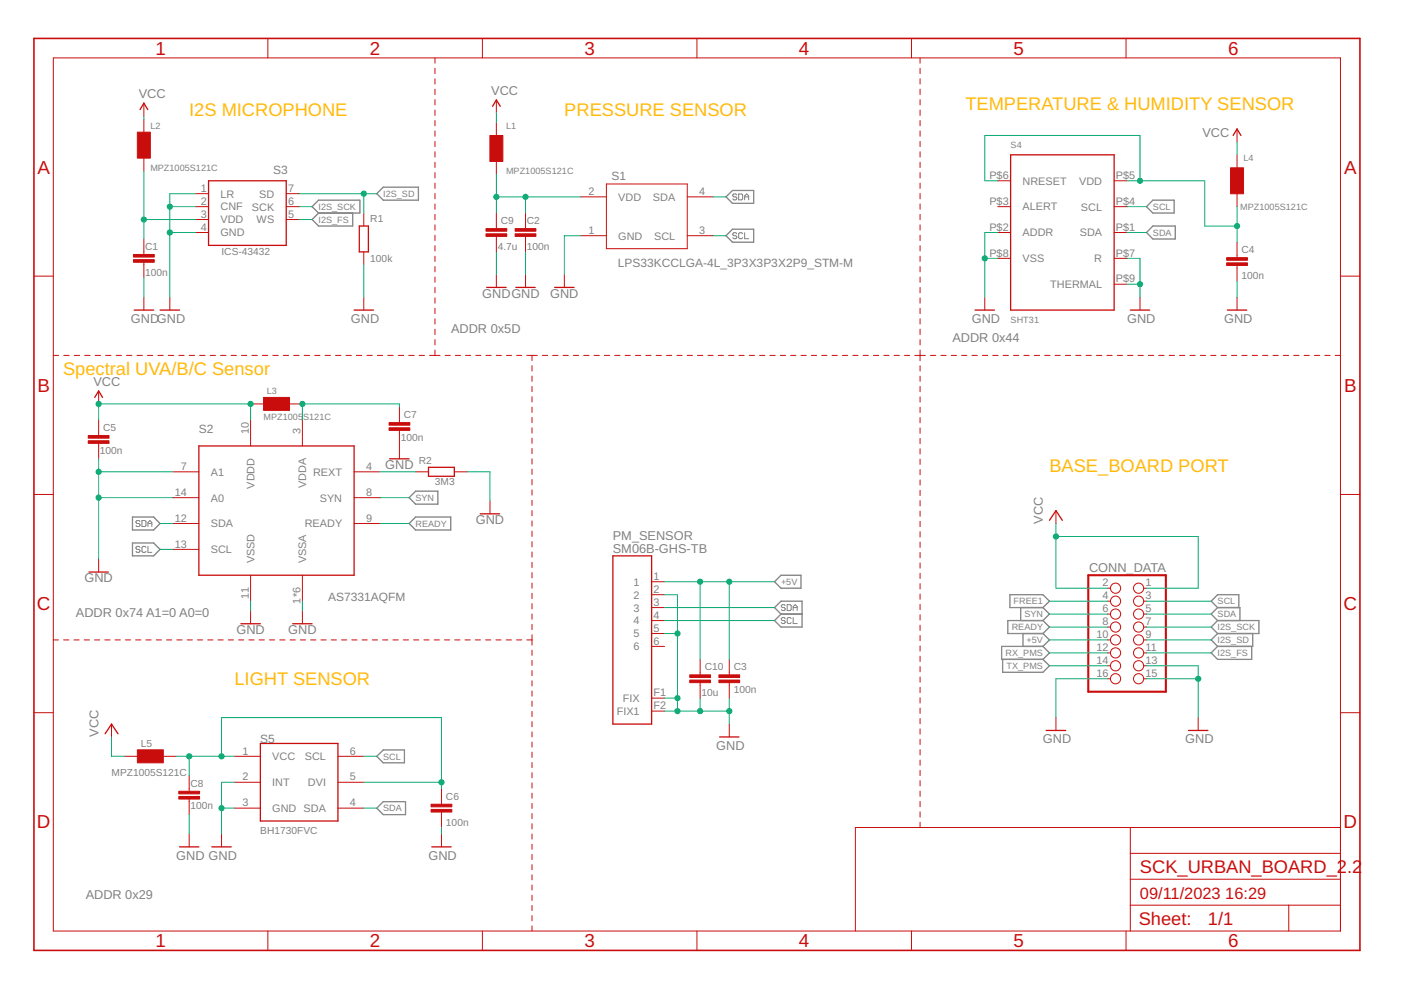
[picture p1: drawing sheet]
<svg xmlns="http://www.w3.org/2000/svg" width="297mm" height="210mm" viewBox="0 0 297 210" stroke-linecap="round" stroke-linejoin="round" font-family="sans-serif">
<g fill="none" stroke="#808080" stroke-width=".28">
<path d="M66.2 43.8l1.3-1.4h8.8v2.8h-8.8zM67.5 45.2l-1.3 1.3 1.3 1.4h7.3v-2.7M79.9 41.1l1.4-1.4h7.4v2.7h-7.4zM153.9 50l1.4-1.4h4.5v2.8h-4.5zM153.9 41.7l1.4-1.3h4.5v2.7h-4.5zM244.4 42.4h4.5v2.8h-4.5l-1.3-1.4zM244.4 47.9h4.8v2.8h-4.8l-1.3-1.4zM28.1 115.1h4.5l1.3 1.4-1.3 1.4h-4.5zM28.1 109.6h4.5l1.3 1.4-1.3 1.4h-4.5zM86.7 111l1.4-1.4h7.5v2.8h-7.5zM86.7 105.5l1.4-1.4h4.7v2.8h-4.7zM164.2 128.8l1.4-1.3h4.5v5.4h-4.5l-1.4-1.3 1.4-1.4z"/>
<path d="M164.2 123.3l1.4-1.3h4.2v2.7h-4.2zM165.6 130.2h4.5M212.6 139.8v2.7h8.5l1.4-1.3-1.4-1.4M214.1 126.1h7l1.4 1.4-1.4 1.3h-7zM216.4 128.8v2.8M216.9 134.3v2.8M221.1 131.6h-7.4v2.7h7.4M221.1 137.1h-8.7v2.7h8.7M221.1 137.1l1.4 1.3-1.4 1.4M221.1 134.3l1.4 1.4-1.4 1.4M221.1 128.8l1.4 1.4-1.4 1.4M221.1 131.6l1.4 1.3-1.4 1.4"/>
<path d="M258.1 128.8l-1.3-1.3 1.3-1.4h4.6v2.7M258.1 128.8h4.8v2.8M258.1 128.8l-1.3 1.4 1.3 1.4M258.1 131.6h8.8v2.7h-8.8M258.1 134.3l-1.3 1.4 1.3 1.4M258.1 131.6l-1.3 1.3 1.3 1.4M258.1 137.1l-1.3 1.3 1.3 1.4h7.3v-2.7M265.6 134.3v2.8h-7.5M79.9 160.4l1.4-1.4h4.4v2.7h-4.4zM79.9 171.3l1.4-1.3h4.7v2.7h-4.7z"/>
</g>
<g fill="none" stroke="#808080" stroke-width=".21">
<path d="M156.2 49.6l-.2-.3h-.4l-.2 .3 .2 .4h.4l.2 .2-.2 .4h-.4l-.2-.2M156.2 41.3l-.2-.2h-.4l-.2 .2 .2 .4h.4l.2 .3-.2 .4h-.4l-.2-.2M156.6 41.1h.6l.3 .2v.9l-.3 .2h-.6zM157.5 49.6l-.3-.3h-.4l-.2 .3v.8l.2 .2h.4l.3-.2M157.9 49.3v1.3h.8M157.9 42.4v-.9l.4-.4 .4 .4v.9M157.9 41.7h.8M29.7 116.1l-.2-.3h-.5l-.2 .5 .2 .2h.5l.2 .4-.2 .2h-.5l-.2-.2M29.7 110.6l-.2-.2h-.5l-.2 .4 .2 .2h.5l.2 .4-.2 .2h-.5l-.2-.2M30.1 110.4h.6l.2 .2v.8l-.2 .2h-.6zM30.9 116.1l-.2-.3h-.4l-.2 .3v.8l.2 .2h.4l.2-.2M31.4 115.8v1.3h.8"/>
<path d="M31.4 111.6v-.8l.4-.4 .4 .4v.8M31.4 111h.8M166.5 131.1l-.2-.2h-.4l-.2 .2 .2 .5h.4l.2 .2-.2 .4h-.4l-.2-.2M166.5 128.4l-.2-.2h-.4l-.2 .2 .2 .4h.4l.2 .2-.2 .5h-.4l-.2-.3M166.9 128.2h.6l.2 .2v.8l-.2 .3h-.6zM167.7 131.1l-.2-.2h-.4l-.2 .2v.9l.2 .2h.4l.2-.2M168.2 130.9v1.3h.8M168.2 129.5v-.9l.4-.4 .4 .4v.9M168.2 128.8h.8"/>
</g>
<g fill="none" stroke="#c90d0c" stroke-width=".21">
<path d="M11.3 12.3h272.9v185.1h-272.9zM56.8 8.1v4.2M92.2 12.3v1.1M92.2 14.5v1.1M92.2 16.7v1.1M92.2 18.9v1.1M102.3 8.1v4.2M147.8 8.1v4.2M193.3 8.1v4.2M195.1 12.3v1.1M195.1 14.5v1.1M195.1 16.7v1.1"/>
<path d="M195.1 18.9v1.1M238.7 8.1v4.2M30.5 21.9v2.7M30.5 25.3v2.7M30.5 33.5v2.8M92.2 21.1v1.1M92.2 23.3v1.2M92.2 25.5v1.2M92.2 27.7v1.2M92.2 30v1.1M92.2 32.2v1.1M92.2 34.4v1.1"/>
<path d="M92.2 36.6v1.1M92.2 38.8v1.1M105.2 21.2v2.7M105.2 26v2.7M105.2 34.2v2.8M128.6 39h17.1v13.7h-17.1zM195.1 21.1v1.1M195.1 23.3v1.2M195.1 25.5v1.2M195.1 27.7v1.2M195.1 30v1.1M195.1 32.2v1.1"/>
<path d="M195.1 34.4v1.1M195.1 36.6v1.1M195.1 38.8v1.1M211.5 38.3h2.8M236.2 38.3h2.8M262.3 27.3v2.8M262.3 32.8v2.8M7.2 58.5h4.1M30.5 50.7v3.3M30.5 55.6v3.3M41.5 41.1h2.7M41.5 43.8h2.7"/>
<path d="M41.5 46.5h2.7M41.5 49.3h2.7M60.7 41.1h2.7M60.7 43.8h2.7M60.7 46.5h2.7M77.1 45.2v2.7M77.1 53.4v2.8M92.2 41v1.2M92.2 43.2v1.2M92.2 45.4v1.2M92.2 47.7v1.1M92.2 49.9v1.1"/>
<path d="M92.2 52.1v1.1M92.2 54.3v1.1M92.2 56.5v1.2M92.2 58.7v1.2M105.2 45.2v3.3M105.2 50.1v3.3M105.2 58.2v2.7M111.4 45.2v3.3M111.4 50.1v3.3M111.4 58.2v2.7M119.7 58.2v2.7M123.1 50h5.5"/>
<path d="M123.1 41.7h5.5M145.7 50h5.5M145.7 41.7h5.5M195.1 41v1.2M195.1 43.2v1.2M195.1 45.4v1.2M195.1 47.7v1.1M195.1 49.9v1.1M195.1 52.1v1.1M195.1 54.3v1.1M195.1 56.5v1.2M195.1 58.7v1.2"/>
<path d="M211.5 43.8h2.8M211.5 49.3h2.8M211.5 54.8h2.8M236.2 43.8h2.8M236.2 49.3h2.8M236.2 54.8h2.8M262.3 41.1v2.7M262.3 51.4v3.2M262.3 56.3v3.3M284.2 58.5h4.1M11.3 75.4h1.1M13.5 75.4h1.2"/>
<path d="M15.7 75.4h1.2M17.9 75.4h1.2M20.2 75.4h1.1M22.4 75.4h1.1M24.6 75.4h1.1M26.8 75.4h1.2M29 75.4h1.2M30.5 63v2.7M31.3 75.4h1.1M33.5 75.4h1.1M35.7 75.4h1.1M36 63v2.7"/>
<path d="M37.9 75.4h1.1M40.1 75.4h1.2M42.3 75.4h1.2M44.6 75.4h1.1M46.8 75.4h1.1M49 75.4h1.1M51.2 75.4h1.1M53.4 75.4h1.1M55.6 75.4h1.2M57.8 75.4h1.2M60.1 75.4h1.1M62.3 75.4h1.1"/>
<path d="M64.5 75.4h1.1M66.7 75.4h1.1M68.9 75.4h1.2M71.1 75.4h1.2M73.4 75.4h1.1M75.6 75.4h1.1M77.1 63v2.7M77.8 75.4h1.1M80 75.4h1.1M82.2 75.4h1.2M84.4 75.4h1.2M86.7 75.4h1.1"/>
<path d="M88.9 75.4h1.1M91.1 75.4h2.2M92.2 60.9v1.2M92.2 63.2v1.1M92.2 65.4v1.1M92.2 67.6v1.1M92.2 69.8v1.1M92.2 72v1.1M92.2 74.2v1.2M94.4 75.4h1.1M96.5 75.4h1.1M98.7 75.4h1.1"/>
<path d="M100.9 75.4h1.1M103 75.4h1.1M105.2 75.4h1.1M107.4 75.4h1.1M109.5 75.4h1.1M111.7 75.4h2.2M112.8 75.4v1.1M112.8 77.5v1.2M112.8 79.7v1.2M115 75.4h1.1M117.2 75.4h1.1M119.4 75.4h1.1"/>
<path d="M121.6 75.4h1.1M123.8 75.4h1.1M126 75.4h1.1M128.1 75.4h1.2M130.3 75.4h1.1M132.5 75.4h1.1M134.7 75.4h1.1M136.9 75.4h1.1M139.1 75.4h1.1M141.3 75.4h1.1M143.5 75.4h1.1M145.7 75.4h1.1"/>
<path d="M147.9 75.4h1.1M150.1 75.4h1.1M152.3 75.4h1.1M154.5 75.4h1.1M156.7 75.4h1.1M158.9 75.4h1.1M161.1 75.4h1.1M163.2 75.4h1.2M165.4 75.4h1.2M167.6 75.4h1.1M169.8 75.4h1.1M172 75.4h1.1"/>
<path d="M174.2 75.4h1.1M176.4 75.4h1.1M178.6 75.4h1.1M180.8 75.4h1.1M183 75.4h1.1M185.2 75.4h1.1M187.4 75.4h1.1M189.6 75.4h1.1M191.8 75.4h1.1M194 75.4h2.2M195.1 60.9v1.2M195.1 63.2v1.1"/>
<path d="M195.1 65.4v1.1M195.1 67.6v1.1M195.1 69.8v1.1M195.1 72v1.1M195.1 74.2v2.3M195.1 77.6v1.1M195.1 79.8v1.1M197.3 75.4h1.1M199.5 75.4h1.1M201.7 75.4h1.1M203.9 75.4h1.1M206.1 75.4h1.1"/>
<path d="M208.3 75.4h1.1M208.8 63v2.7M210.5 75.4h1.1M212.7 75.4h1.1M214.9 75.4h1.1M217.1 75.4h1.1M219.3 75.4h1.1M221.5 75.4h1.1M223.7 75.4h1.1M225.9 75.4h1.1M228.1 75.4h1.1M230.3 75.4h1.1"/>
<path d="M232.5 75.4h1.1M234.7 75.4h1.1M236.2 60.3h2.8M236.9 75.4h1.1M239.1 75.4h1.1M241.3 75.4h1.1M241.7 63v2.7M243.5 75.4h1.1M245.7 75.4h1.1M247.9 75.4h1.1M250.1 75.4h1.1M252.3 75.4h1.1"/>
<path d="M254.5 75.4h1.1M256.7 75.4h1.1M258.9 75.4h1.1M261.1 75.4h1.1M262.3 63v2.7M263.3 75.4h1.1M265.5 75.4h1.1M267.7 75.4h1.1M269.9 75.4h1.1M272.1 75.4h1.1M274.3 75.4h1.1M276.5 75.4h1.1"/>
<path d="M278.7 75.4h1.1M280.9 75.4h1.1M283.1 75.4h1.1M20.9 82.9v2.7M20.9 89.1v3.3M20.9 94v3.3M53.1 89.1v5.5M53.1 85.6h2.8M61.4 85.6h2.7M64.1 89.1v5.5M84.7 86.3v3.3M84.7 91.2v6.1"/>
<path d="M112.8 81.9v1.1M112.8 84.1v1.1M112.8 86.3v1.1M112.8 88.5v1.1M112.8 90.7v1.1M112.8 92.9v1.1M112.8 95.1v1.1M112.8 97.3v1.1M112.8 99.5v1.1M195.1 81.9v1.2M195.1 84.1v1.2M195.1 86.3v1.2"/>
<path d="M195.1 88.5v1.2M195.1 90.7v1.2M195.1 92.9v1.2M195.1 95.1v1.2M195.1 97.3v1.2M195.1 99.5v1.2M7.2 104.8h4.1M20.9 118.5v2.8M36.7 105.5h5.5M36.7 116.5h5.5M36.7 111h5.5M36.7 100h5.5"/>
<path d="M75.1 105.5h5.5M75.1 111h5.5M75.1 100h5.5M88.1 100h2.7M96.3 100h2.8M103.9 106.2v2.7M112.8 101.7v1.1M112.8 103.9v1.1M112.8 106.1v1.1M112.8 108.2v1.2M112.8 110.4v1.1M112.8 112.6v1.1"/>
<path d="M112.8 114.8v1.2M112.8 117v1.1M112.8 119.2v1.1M195.1 101.7v1.2M195.1 103.9v1.2M195.1 106.2v1.1M195.1 108.4v1.1M195.1 110.5v1.2M195.1 112.7v1.2M195.1 114.9v1.2M195.1 117.1v1.2M195.1 119.3v1.2"/>
<path d="M223.9 108.3v2.7M284.2 104.8h4.1M11.3 135.7h1.1M13.5 135.7h1.1M15.7 135.7h1.1M17.9 135.7h1.1M20 135.7h1.1M22.2 135.7h1.1M24.4 135.7h1.1M26.6 135.7h1.1M28.8 135.7h1.1M30.9 135.7h1.1"/>
<path d="M33.1 135.7h1.1M35.3 135.7h1.1M37.5 135.7h1.1M39.7 135.7h1.1M41.9 135.7h1.1M44 135.7h1.1M46.2 135.7h1.1M48.4 135.7h1.1M50.6 135.7h1.1M52.8 135.7h1.1M53.1 122v5.5M53.1 129.5v2.7"/>
<path d="M54.9 135.7h1.1M57.1 135.7h1.1M59.3 135.7h1.1M61.5 135.7h1.1M63.7 135.7h1.1M64.1 122v5.5M64.1 129.5v2.7M65.9 135.7h1.1M68.1 135.7h1.1M70.2 135.7h1.1M72.4 135.7h1.1M74.6 135.7h1.1"/>
<path d="M76.8 135.7h1.1M79 135.7h1.1M81.1 135.7h1.1M83.3 135.7h1.1M85.5 135.7h1.1M87.7 135.7h1.1M89.9 135.7h1.1M92.1 135.7h1.1M94.2 135.7h1.1M96.4 135.7h1.1M98.6 135.7h1.1M100.8 135.7h1.1"/>
<path d="M103 135.7h1.1M105.1 135.7h1.1M107.3 135.7h1.1M109.5 135.7h1.1M111.7 135.7h1.1M112.8 121.4v1.1M112.8 123.6v1.1M112.8 125.8v1.1M112.8 128v1.1M112.8 130.2v1.1M112.8 132.4v1.1M112.8 134.6v2.2"/>
<path d="M112.8 137.9v1M138.2 123.3h2.7M138.2 126.1h2.7M138.2 128.8h2.7M138.2 131.6h2.7M138.2 134.3h2.7M138.2 137.1h2.7M148.4 139.8v3.3M154.6 139.8v3.3M195.1 121.5v1.2M195.1 123.7v1.2M195.1 125.9v1.2"/>
<path d="M195.1 128.1v1.2M195.1 130.3v1.2M195.1 132.5v1.2M195.1 134.7v1.1M195.1 136.9v1.1M195.1 139.1v1.2M234.8 135.7h.6M234.8 124.7h.6M234.8 127.5h.6M234.8 130.2h.6M234.8 132.9h.6M234.8 138.4h.6"/>
<path d="M242.5 135.7h.6M242.5 124.7h.6M242.5 127.5h.6M242.5 130.2h.6M242.5 132.9h.6M242.5 138.4h.6M7.2 151.1h4.1M23.6 153.5v2.8M112.8 140v1.1M112.8 142.2v1.1M112.8 144.3v1.1M112.8 146.5v1.1"/>
<path d="M112.8 148.7v1.1M112.8 150.8v1.1M112.8 153v1.1M112.8 155.2v1.1M112.8 157.3v1.1M112.8 159.5v1.1M138.2 150.8h2.7M138.2 148h2.7M148.4 144.7v3.3M154.6 144.7v3.3M154.6 153.5v2.8M195.1 141.3v1.2"/>
<path d="M195.1 143.5v1.2M195.1 145.7v1.2M195.1 147.9v1.2M195.1 150.1v1.2M195.1 152.3v1.2M195.1 154.5v1.2M195.1 156.7v1.2M195.1 158.9v1.2M223.9 152.1v2.8M234.8 141.2h.6M234.8 143.9h.6M242.5 141.2h.6"/>
<path d="M242.5 143.9h.6M254 152.1v2.8M284.2 151.1h4.1M26.4 160.4h2.7M34.6 160.4h2.8M40.1 164.5v3.3M40.1 169.4v3.3M40.1 176.8v2.8M47 176.8v2.8M49.7 160.4h5.5M49.7 165.9h5.5M49.7 171.3h5.5"/>
<path d="M71.6 160.4h5.5M71.6 165.9h5.5M71.6 171.3h5.5M93.6 167.2v3.3M93.6 172.2v3.3M93.6 176.8v2.8M112.8 161.7v1.1M112.8 163.8v1.1M112.8 166v1.1M112.8 168.2v1M112.8 170.3v1.1M112.8 172.5v1.1"/>
<path d="M112.8 174.6v1.1M112.8 176.8v1.1M112.8 179v1.1M195.1 161.1v1.2M195.1 163.3v1.1M195.1 165.5v1.1M195.1 167.7v1.1M195.1 169.9v1.1M195.1 172.1v1.1M195.1 174.3v1.2M239.6 175.5v21.9M284.2 175.5h-102.8v21.9"/>
<path d="M56.8 197.4v4.1M102.3 197.4v4.1M112.8 181.1v1.1M112.8 183.3v1.1M112.8 185.5v1.1M112.8 187.6v1.1M112.8 189.8v1.1M112.8 192v1.1M112.8 194.1v1.1M112.8 196.3v1.1M147.8 197.4v4.1M193.3 197.4v4.1"/>
<path d="M238.7 197.4v4.1M239.6 191.9h44.6M239.6 186.4h44.6M239.6 180.9h44.6M273.2 191.9v5.5"/>
<circle cx="236.5" cy="132.9" r="1.08"/>
<circle cx="236.5" cy="124.7" r="1.08"/>
<circle cx="236.5" cy="130.2" r="1.08"/>
<circle cx="236.5" cy="135.7" r="1.08"/>
<circle cx="236.5" cy="127.5" r="1.08"/>
<circle cx="236.5" cy="138.4" r="1.08"/>
<circle cx="241.4" cy="124.7" r="1.08"/>
<circle cx="241.4" cy="130.2" r="1.08"/>
<circle cx="241.4" cy="135.7" r="1.08"/>
<circle cx="241.4" cy="127.5" r="1.08"/>
<circle cx="241.4" cy="138.4" r="1.08"/>
<circle cx="241.4" cy="132.9" r="1.08"/>
<circle cx="236.5" cy="141.2" r="1.08"/>
<circle cx="236.5" cy="143.9" r="1.08"/>
<circle cx="241.4" cy="141.2" r="1.08"/>
<circle cx="241.4" cy="143.9" r="1.08"/>
</g>
<g fill="none" stroke="#c90d0c" stroke-width=".28">
<path d="M29.7 23.2l.8-1.3 .8 1.3M44.2 38.3h16.5v13.7h-16.5zM104.4 22.5l.8-1.3 .9 1.3M214.3 32.8h21.9v32.9h-21.9zM261.5 28.7l.8-1.4 .8 1.4M76.2 47.9h1.9v5.5h-1.9zM28.4 65.7h4.2M33.9 65.7h4.2M75.1 65.7h4.1M103.2 60.9h4.1M109.4 60.9h4.1M117.6 60.9h4.1"/>
<path d="M206.7 65.7h4.1M239.6 65.7h4.2M260.2 65.7h4.1M20.1 84.3l.8-1.4 .8 1.4M42.2 94.6h32.9v27.4h-32.9zM82.6 97.3h4.1M90.8 99.1h5.5v1.9h-5.5zM101.8 108.9h4.1M129.9 117.9h8.3v35.6h-8.3zM222.5 110.3l1.4-2 1.3 2M18.9 121.3h4.1M51.1 132.2h4.1"/>
<path d="M62.1 132.2h4.1M22.3 155.6l1.3-2.1 1.4 2.1M55.2 157.6h16.4v16.5h-16.4zM152.6 156.3h4.1M221.8 154.9h4.1M252 154.9h4.1M38.1 179.6h4.1M44.9 179.6h4.1M91.5 179.6h4.2"/>
</g>
<g fill="#c90d0c" stroke="#c90d0c" stroke-width=".21">
<path d="M260.9 35.6h2.8v5.5h-2.8z"/>
<path d="M29.1 159h5.5v2.7h-5.5z"/>
<path d="M29.1 28h2.8v5.5h-2.8z"/>
<path d="M28.3 54h4.4v.5h-4.4z"/>
<path d="M28.3 55.1h4.4v.5h-4.4z"/>
<path d="M260.1 54.6h4.4v.6h-4.4z"/>
<path d="M260.1 55.7h4.4v.6h-4.4z"/>
<path d="M37.9 167.8h4.4v.5h-4.4z"/>
<path d="M37.9 168.9h4.4v.5h-4.4z"/>
<path d="M91.4 170.5h4.4v.6h-4.4z"/>
<path d="M91.4 171.6h4.4v.6h-4.4z"/>
<path d="M103.9 28.7h2.7v5.5h-2.7z"/>
<path d="M146.2 143.1h4.4v.5h-4.4z"/>
<path d="M146.2 144.2h4.4v.5h-4.4z"/>
<path d="M152.4 143.1h4.4v.5h-4.4z"/>
<path d="M152.4 144.2h4.4v.5h-4.4z"/>
<path d="M109.2 48.5h4.4v.5h-4.4z"/>
<path d="M109.2 49.6h4.4v.5h-4.4z"/>
<path d="M103 48.5h4.4v.5h-4.4z"/>
<path d="M103 49.6h4.4v.5h-4.4z"/>
<path d="M82.5 89.6h4.4v.5h-4.4z"/>
<path d="M82.5 90.7h4.4v.5h-4.4z"/>
<path d="M55.9 84.3h5.5v2.7h-5.5z"/>
<path d="M18.7 92.4h4.4v.5h-4.4z"/>
<path d="M18.7 93.5h4.4v.5h-4.4z"/>
</g>
<path d="M7.2 8.1h281.1v193.4h-281.1z" fill="none" stroke="#c90d0c" stroke-width=".34"/>
<path d="M230.7 122h16.5v24.7h-16.5z" fill="none" stroke="#c90d0c" stroke-width=".44"/>
<g fill="none" stroke="#0dab76" stroke-width=".21">
<path d="M30.5 24.6v.7M30.5 36.3v14.4M105.2 23.9v2.1M105.2 37v8.2M211.5 38.3h-2.7v-9.6h32.9v9.6M239 38.3h16.4v9.6h6.9M262.3 30.1v2.7M30.5 58.9v4.1M30.5 46.5h11M36 49.3h5.5M36 43.8h5.5M41.5 41.1h-5.5v21.9"/>
<path d="M63.4 43.8h2.8M63.4 41.1h16.5M63.4 46.5h2.8M77.1 41.1v4.1M77.1 56.2v6.8M105.2 53.4v4.8M105.2 41.7h17.9M111.4 41.7v3.5M111.4 53.4v4.8M123.1 50h-3.4v8.2M151.2 50h2.7M151.2 41.7h2.7"/>
<path d="M208.8 54.8h2.7M211.5 49.3h-2.7v13.7M239 49.3h4.1M239 54.8h2.7v8.2M239 43.8h4.1M262.3 43.8v7.6M262.3 59.6v3.4M239 60.3h2.7M20.9 89.1v-3.5h32.2v3.5M20.9 97.3v21.2M84.7 86.3v-.7h-20.6v3.5M20.9 105.5h15.8"/>
<path d="M20.9 100h15.8M33.9 116.5h2.8M33.9 111h2.8M80.6 105.5h6.1M80.6 100h7.5M80.6 111h6.1M99.1 100h4.8v6.2M223.9 113.7h30.1v11h-10.9M223.9 111v13.7h10.9M53.1 127.5v2M64.1 127.5v2M140.9 126.1h2.7v24.7"/>
<path d="M140.9 134.3h2.7M140.9 131.6h23.3M140.9 128.8h23.3M140.9 123.3h23.3M148.4 123.3v16.5M154.6 123.3v16.5M222.5 127.5h12.3M222.5 130.2h12.3M222.5 135.7h12.3M222.5 132.9h12.3M222.5 138.4h12.3M243.1 127.5h13.7"/>
<path d="M243.1 130.2h13.7M243.1 135.7h13.7M243.1 132.9h13.7M243.1 138.4h13.7M23.6 156.3v4.1h2.8M140.9 148h2.7M140.9 150.8h13.7M148.4 148v2.8M154.6 148v5.5M222.5 141.2h12.3M234.8 143.9h-10.9v8.2M243.1 141.2h10.9v10.9"/>
<path d="M243.1 143.9h10.9M37.4 160.4h12.3M40.1 160.4v4.1M40.1 172.7v4.1M47 160.4v-8.3h46.6v15.1M47 171.3h2.7M49.7 165.9h-2.7v10.9M77.1 165.9h16.5M77.1 171.3h2.8M77.1 160.4h2.8M93.6 175.5v1.3"/>
</g>
<g fill="#0dab76" stroke="#0dab76" stroke-width=".21">
<circle cx="208.8" cy="54.8" r=".55"/>
<circle cx="47" cy="171.3" r=".55"/>
<circle cx="36" cy="49.3" r=".55"/>
<circle cx="36" cy="43.8" r=".55"/>
<circle cx="254" cy="143.9" r=".55"/>
<circle cx="241.7" cy="60.3" r=".55"/>
<circle cx="143.6" cy="150.8" r=".55"/>
<circle cx="143.6" cy="148" r=".55"/>
<circle cx="148.4" cy="150.8" r=".55"/>
<circle cx="154.6" cy="150.8" r=".55"/>
<circle cx="143.6" cy="134.3" r=".55"/>
<circle cx="20.9" cy="105.5" r=".55"/>
<circle cx="20.9" cy="100" r=".55"/>
<circle cx="223.9" cy="113.7" r=".55"/>
<circle cx="53.1" cy="85.6" r=".55"/>
<circle cx="20.9" cy="85.6" r=".55"/>
<circle cx="241.7" cy="38.3" r=".55"/>
<circle cx="262.3" cy="47.9" r=".55"/>
<circle cx="47" cy="160.4" r=".55"/>
<circle cx="93.6" cy="165.9" r=".55"/>
<circle cx="40.1" cy="160.4" r=".55"/>
<circle cx="77.1" cy="41.1" r=".55"/>
<circle cx="30.5" cy="46.5" r=".55"/>
<circle cx="148.4" cy="123.3" r=".55"/>
<circle cx="154.6" cy="123.3" r=".55"/>
<circle cx="105.2" cy="41.7" r=".55"/>
<circle cx="111.4" cy="41.7" r=".55"/>
<circle cx="64.1" cy="85.6" r=".55"/>
</g>
<g font-size="4" fill="#c90d0c">
<text x="33" y="11.6">1</text>
<text x="78.4" y="11.6">2</text>
<text x="123.9" y="11.6">3</text>
<text x="169.4" y="11.6">4</text>
<text x="214.9" y="11.6">5</text>
<text x="260.4" y="11.6">6</text>
<text x="7.9" y="36.8">A</text>
<text x="285" y="36.8">A</text>
<text x="7.9" y="83.1">B</text>
<text x="285" y="83.1">B</text>
<text x="7.8" y="129.4">C</text>
<text x="284.8" y="129.4">C</text>
<text x="7.8" y="175.6">D</text>
<text x="284.8" y="175.6">D</text>
<text x="33" y="200.8">1</text>
<text x="78.4" y="200.8">2</text>
<text x="123.9" y="200.8">3</text>
<text x="169.4" y="200.8">4</text>
<text x="214.9" y="200.8">5</text>
<text x="260.4" y="200.8">6</text>
</g>
<g font-size="3.9" fill="#ffba08">
<text x="204.7" y="23.2">TEMPERATURE &amp; HUMIDITY SENSOR</text>
<text x="40.1" y="24.6">I2S MICROPHONE</text>
<text x="119.6" y="24.6">PRESSURE SENSOR</text>
<text x="13.4" y="79.5">Spectral UVA/B/C Sensor</text>
<text x="222.5" y="100">BASE_BOARD PORT</text>
<text x="49.7" y="145.3">LIGHT SENSOR</text>
</g>
<g font-size="3.9" fill="#c90d0c">
<text x="241.7" y="185.1">SCK_URBAN_BOARD_2.2</text>
<text x="241.4" y="196.2">Sheet:</text>
<text x="256.1" y="196">1/1</text>
</g>
<g font-size="3.5" fill="#c90d0c">
<text x="241.7" y="190.5">09/11/2023</text>
<text x="259.8" y="190.5">16:29</text>
</g>
<g font-size="2.7" fill="#808080">
<text x="29.4" y="20.8">VCC</text>
<text x="104.2" y="20.1">VCC</text>
<text x="254.9" y="29">VCC</text>
<text x="102.2" y="63.1">GNDGND</text>
<text x="116.6" y="63.1">GND</text>
<text x="27.8" y="68.5">GNDGND</text>
<text x="74.4" y="68.5">GND</text>
<text x="95.6" y="70.5">ADDR 0x5D</text>
<text x="206" y="68.5">GND</text>
<text x="239" y="68.5">GND</text>
<text x="259.5" y="68.5">GND</text>
<text x="201.9" y="72.6">ADDR 0x44</text>
<text x="19.8" y="81.8">VCC</text>
<text x="81.7" y="99.5">GND</text>
<text x="100.9" y="111.1">GND</text>
<text x="221.1" y="111" transform="rotate(-90 221.1 111)">VCC</text>
<text x="129.9" y="117.2">SM06B-GHS-TB</text>
<text x="129.9" y="114.4">PM_SENSOR</text>
<text x="17.9" y="123.5">GND</text>
<text x="230.9" y="121.3">CONN_DATA</text>
<text x="16.1" y="130.9">ADDR 0x74 A1=0 A0=0</text>
<text x="50.1" y="134.5">GND</text>
<text x="61.1" y="134.5">GND</text>
<text x="20.9" y="156.3" transform="rotate(-90 20.9 156.3)">VCC</text>
<text x="151.9" y="159">GND</text>
<text x="221.1" y="157.6">GND</text>
<text x="251.3" y="157.6">GND</text>
<text x="37.4" y="182.3">GND GND</text>
<text x="90.8" y="182.3">GND</text>
<text x="18.2" y="190.5">ADDR 0x29</text>
</g>
<g font-size="2.5" fill="#808080">
<text x="57.9" y="37">S3</text>
<text x="129.6" y="38.1">S1</text>
<text x="131" y="56.6">LPS33KCCLGA-4L_3P3X3P3X2P9_STM-M</text>
<text x="42.2" y="91.8">S2</text>
<text x="69.6" y="127.5">AS7331AQFM</text>
<text x="55.2" y="157.6">S5</text>
</g>
<g font-size="2.3" fill="#808080">
<text x="42.5" y="40.7">1</text>
<text x="46.7" y="41.9">LR</text>
<text x="54.9" y="41.9">SD</text>
<text x="61.1" y="40.7">7</text>
<text x="124.7" y="41.4">2</text>
<text x="148.2" y="41.4">4</text>
<text x="209.8" y="37.9">P$6</text>
<text x="216.8" y="39.1">NRESET</text>
<text x="228.8" y="39.2">VDD</text>
<text x="236.6" y="37.9">P$5</text>
<text x="42.5" y="43.4">2</text>
<text x="42.5" y="46.2">3</text>
<text x="46.7" y="44.6">CNF</text>
<text x="46.7" y="47.4">VDD</text>
<text x="53.4" y="44.6">SCK</text>
<text x="54.4" y="47.4">WS</text>
<text x="61.1" y="46.2">5</text>
<text x="61.1" y="43.4">6</text>
<text x="131.1" y="42.6">VDD</text>
<text x="138.4" y="42.6">SDA</text>
<text x="209.8" y="43.4">P$3</text>
<text x="216.8" y="44.6">ALERT</text>
<text x="229.2" y="44.6">SCL</text>
<text x="236.6" y="43.4">P$4</text>
<text x="42.5" y="48.9">4</text>
<text x="46.7" y="50.1">GND</text>
<text x="124.7" y="49.6">1</text>
<text x="131.1" y="50.8">GND</text>
<text x="138.7" y="50.8">SCL</text>
<text x="148.2" y="49.6">3</text>
<text x="209.8" y="48.9">P$2</text>
<text x="216.8" y="50.1">ADDR</text>
<text x="228.9" y="50.1">SDA</text>
<text x="236.6" y="48.9">P$1</text>
<text x="209.8" y="54.4">P$8</text>
<text x="216.8" y="55.6">VSS</text>
<text x="232" y="55.6">R</text>
<text x="236.6" y="54.4">P$7</text>
<text x="236.6" y="59.9">P$9</text>
<text x="222.7" y="61.1">THERMAL</text>
<text x="52.8" y="92" transform="rotate(-90 52.8 92)">10</text>
<text x="63.7" y="92" transform="rotate(-90 63.7 92)">3</text>
<text x="38.4" y="99.6">7</text>
<text x="44.7" y="100.9">A1</text>
<text x="66.4" y="100.9">REXT</text>
<text x="77.6" y="99.6">4</text>
<text x="37.1" y="105.1">14</text>
<text x="44.7" y="106.3">A0</text>
<text x="54" y="103.6" transform="rotate(-90 54 103.6)">VDDD</text>
<text x="64.9" y="103.5" transform="rotate(-90 64.9 103.5)">VDDA</text>
<text x="67.8" y="106.3">SYN</text>
<text x="77.6" y="105.1">8</text>
<text x="37.1" y="110.6">12</text>
<text x="44.7" y="111.8">SDA</text>
<text x="64.6" y="111.8">READY</text>
<text x="77.6" y="110.6">9</text>
<text x="37.1" y="116.1">13</text>
<text x="44.7" y="117.3">SCL</text>
<text x="54" y="119.4" transform="rotate(-90 54 119.4)">VSSD</text>
<text x="64.9" y="119.4" transform="rotate(-90 64.9 119.4)">VSSA</text>
<text x="134.3" y="124.2">1</text>
<text x="138.5" y="123">1</text>
<text x="138.5" y="125.7">2</text>
<text x="233.8" y="124.3">2</text>
<text x="242.9" y="124.3">1</text>
<text x="52.8" y="126.9" transform="rotate(-90 52.8 126.9)">11</text>
<text x="63.7" y="128" transform="rotate(-90 63.7 128)">1*6</text>
<text x="134.3" y="126.9">2</text>
<text x="134.3" y="129.7">3</text>
<text x="138.5" y="128.4">3</text>
<text x="138.5" y="131.2">4</text>
<text x="233.8" y="127.1">4</text>
<text x="233.8" y="129.8">6</text>
<text x="242.9" y="127.1">3</text>
<text x="242.9" y="129.8">5</text>
<text x="134.3" y="132.4">4</text>
<text x="134.3" y="135.1">5</text>
<text x="134.3" y="137.9">6</text>
<text x="138.5" y="133.9">5</text>
<text x="138.5" y="136.7">6</text>
<text x="232.5" y="135.3">10</text>
<text x="233.8" y="132.6">8</text>
<text x="242.9" y="132.6">7</text>
<text x="242.9" y="135.3">9</text>
<text x="232.5" y="138">12</text>
<text x="232.5" y="140.8">14</text>
<text x="232.5" y="143.5">16</text>
<text x="242.9" y="138">11</text>
<text x="242.9" y="140.8">13</text>
<text x="242.9" y="143.5">15</text>
<text x="132" y="148.9">FIX</text>
<text x="138.5" y="147.6">F1</text>
<text x="130.7" y="151.6">FIX1</text>
<text x="138.5" y="150.4">F2</text>
<text x="51.4" y="160">1</text>
<text x="57.7" y="161.2">VCC</text>
<text x="64.6" y="161.2">SCL</text>
<text x="74.2" y="160">6</text>
<text x="51.4" y="165.5">2</text>
<text x="57.7" y="166.7">INT</text>
<text x="65.3" y="166.7">DVI</text>
<text x="74.2" y="165.5">5</text>
<text x="51.4" y="171">3</text>
<text x="57.7" y="172.2">GND SDA</text>
<text x="74.2" y="171">4</text>
</g>
<g font-size="2.2" fill="#808080">
<text x="78.5" y="47">R1</text>
<text x="106.2" y="47.5">C9</text>
<text x="111.7" y="47.5">C2</text>
<text x="30.8" y="53">C1</text>
<text x="105.5" y="53">4.7u</text>
<text x="111.7" y="53">100n</text>
<text x="263.2" y="53.7">C4</text>
<text x="30.8" y="58.5">100n</text>
<text x="47" y="54.1">ICS-43432</text>
<text x="78.5" y="55.6">100k</text>
<text x="263.2" y="59.2">100n</text>
<text x="85.6" y="88.6">C7</text>
<text x="21.9" y="91.4">C5</text>
<text x="85" y="93.4">100n</text>
<text x="21.2" y="96.2">100n</text>
<text x="88.8" y="98.4">R2</text>
<text x="92.2" y="102.9">3M3</text>
<text x="149.4" y="142.1">C10</text>
<text x="155.6" y="142.1">C3</text>
<text x="148.7" y="147.6">10u</text>
<text x="155.6" y="146.9">100n</text>
<text x="29.8" y="158.3">L5</text>
<text x="23.7" y="164.5">MPZ1005S121C</text>
<text x="40.4" y="166.8">C8</text>
<text x="40.4" y="171.6">100n</text>
<text x="94.6" y="169.6">C6</text>
<text x="55.2" y="176.8">BH1730FVC</text>
<text x="94.6" y="175">100n</text>
</g>
<g font-size="1.9" fill="#808080">
<text x="31.9" y="27.4">L2</text>
<text x="107.3" y="27.4">L1</text>
<text x="214.3" y="31.5">S4</text>
<text x="263.6" y="34.2">L4</text>
<text x="31.9" y="36.3">MPZ1005S121C</text>
<text x="81.3" y="41.8">I2S_SD</text>
<text x="107.3" y="37">MPZ1005S121C</text>
<text x="67.5" y="44.5">I2S_SCK</text>
<text x="67.5" y="47.2">I2S_FS</text>
<text x="244.4" y="44.5">SCL</text>
<text x="263" y="44.5">MPZ1005S121C</text>
<text x="244.4" y="50">SDA</text>
<text x="214.3" y="68.5">SHT31</text>
<text x="56.6" y="83.6">L3</text>
<text x="55.9" y="89.1">MPZ1005</text>
<text x="64.3" y="89.1">S121C</text>
<text x="88.1" y="106.2">SYN</text>
<text x="88.1" y="111.7">READY</text>
<text x="165.6" y="124">+5V</text>
<text x="214.9" y="128.1">FREE1</text>
<text x="217.2" y="130.9">SYN</text>
<text x="258.2" y="128.1">SCL</text>
<text x="258.2" y="130.9">SDA</text>
<text x="214.5" y="133.6">READY</text>
<text x="217.6" y="136.4">+5V</text>
<text x="258.2" y="136.4">I2S_SD</text>
<text x="258.2" y="133.6">I2S_SCK</text>
<text x="213.2" y="139.1">RX_PMS</text>
<text x="213.4" y="141.9">TX_PMS</text>
<text x="258.2" y="139.1">I2S_FS</text>
<text x="81.3" y="161.1">SCL</text>
<text x="81.3" y="172">SDA</text>
</g>
</svg>
